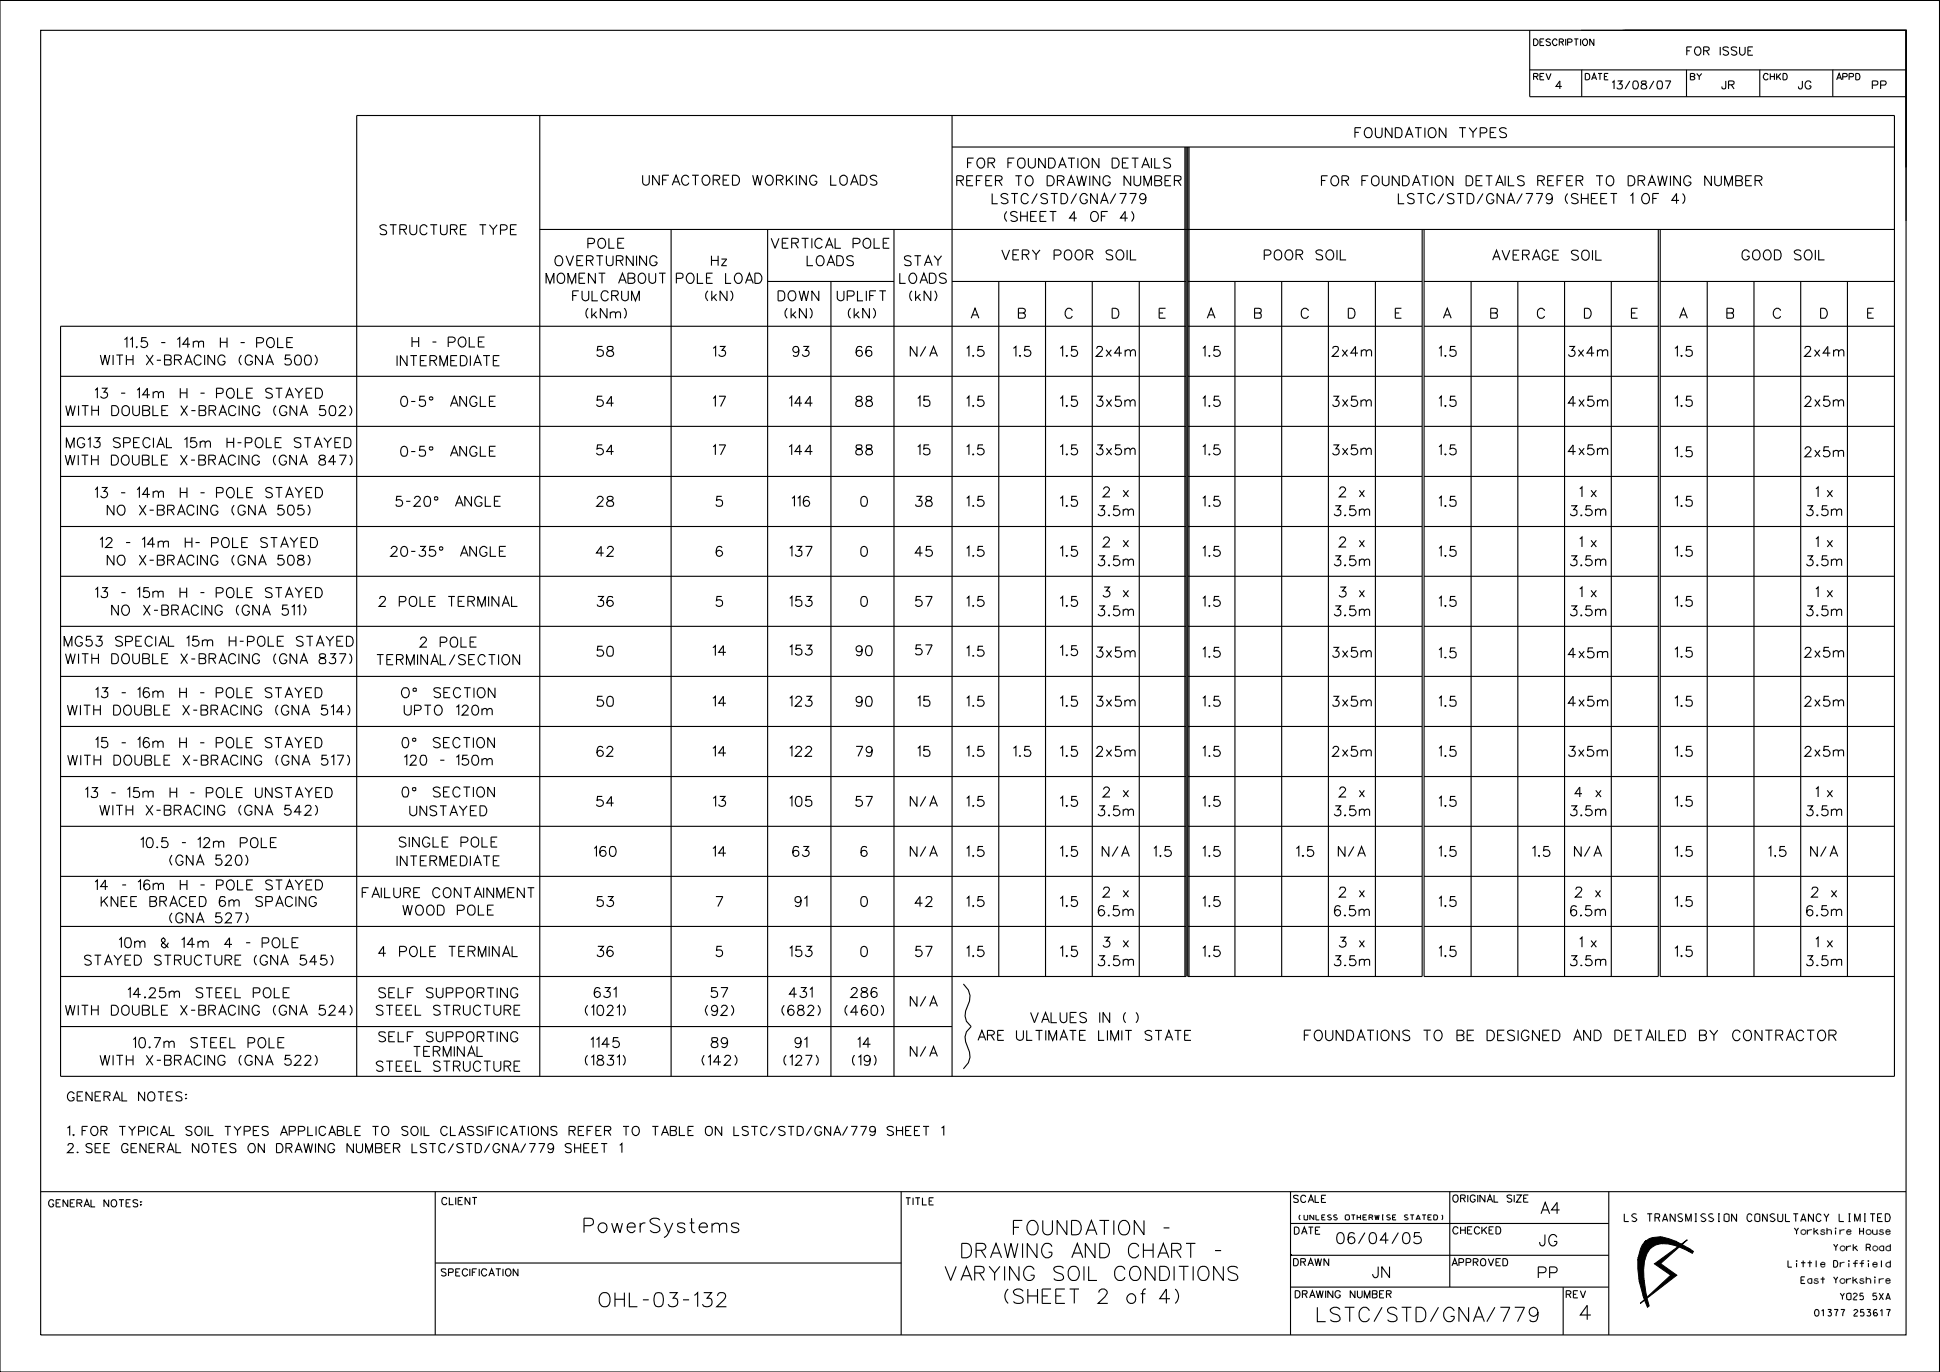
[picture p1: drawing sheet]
<svg xmlns="http://www.w3.org/2000/svg" width="297mm" height="210mm" viewBox="0 0 297 210" stroke-linecap="round" stroke-linejoin="round" font-family="sans-serif">
<g fill="none" stroke="#000" stroke-width=".17">
<path d="M0 .1h296.9v209.9h-296.9zM6.2 4.6h285.6v199.7h-285.6zM82.6 17.7v147M145.8 17.7v147M234.2 10.7h57.6M234.2 4.6v10.2h57.6M242.1 4.6h49.7v29.2M242.1 10.7v4.1M248.4 4.6h43.4v21v-21h-43M258.2 10.7v4.1M269.4 10.7v4.1M280.6 10.7v4.1"/>
<path d="M82.6 35.1h207.4M102.7 35.1v129.6M117.5 35.1v129.6M136.9 35.1v129.6M145.8 22.5h144.2M181.4 22.5v127M181.6 22.5v127h-172.3M181.7 22.5v127M181.9 22.5v127h35.8v-114.4M182 22.5v127M218 35.1v114.4h35.9v-114.4M254.2 35.1v114.4h35.8"/>
<path d="M9.3 57.6h172.3M117.5 43.1h19.4M127.2 43.1v121.6M145.8 43.1h35.8M152.9 43.1v106.4M160.1 43.1v106.4M167.2 43.1v106.4M174.4 43.1v106.4M181.6 49.9h-172.3v114.8h280.7v-147h-235.4v147M181.9 43.1h35.8M181.9 49.9h35.8M181.9 57.6h35.8"/>
<path d="M189.1 43.1v106.4M196.2 43.1v106.4M203.4 43.1v106.4M210.6 43.1v106.4M218 43.1h35.9M218 49.9h35.9M218 57.6h35.9M225.2 43.1v106.4M232.4 43.1v106.4M239.5 43.1v106.4M246.7 43.1v106.4M254.2 43.1h35.8"/>
<path d="M254.2 49.9h35.8M254.2 57.6h35.8M261.4 43.1v106.4M268.5 43.1v106.4M275.7 43.1v106.4M282.8 43.1v106.4M9.3 65.3h172.3M9.3 72.9h172.3M181.9 65.3h35.8M181.9 72.9h35.8M218 65.3h35.9M218 72.9h35.9"/>
<path d="M254.2 65.3h35.8M254.2 72.9h35.8M9.3 80.6h172.3M9.3 88.2h172.3M9.3 95.9h172.3M181.9 80.6h35.8M181.9 88.2h35.8M181.9 95.9h35.8M218 80.6h35.9M218 88.2h35.9M218 95.9h35.9M254.2 80.6h35.8"/>
<path d="M254.2 88.2h35.8M254.2 95.9h35.8M9.3 103.5h172.3M9.3 111.2h172.3M9.3 118.9h172.3M181.9 103.5h35.8M181.9 111.2h35.8M181.9 118.9h35.8M218 103.5h35.9M218 111.2h35.9M218 118.9h35.9M254.2 103.5h35.8"/>
<path d="M254.2 111.2h35.8M254.2 118.9h35.8M9.3 126.5h172.3M9.3 134.1h172.3M181.9 126.5h35.8M181.9 134.1h35.8M218 126.5h35.9M218 134.1h35.9M254.2 126.5h35.8M254.2 134.1h35.8M9.3 141.8h172.3M9.3 157.1h136.5"/>
<path d="M147.5 150.6l.8 .9 .2 .9-.1 .8-.6 1.6-.1 .7 .3 .8 .7 .8-.7 .8-.3 .8 .1 .8 .6 1.5 .1 .8-.2 .9-.8 .9M181.9 141.8h35.8M218 141.8h35.9M254.2 141.8h35.8M6.3 182.4h285.5M66.6 193.3h71.4M66.6 182.4v21.9M138 182.4v21.9M197.6 192.1h48.7M197.6 187.3h48.7M197.6 197h48.7M197.6 182.4v21.9"/>
<path d="M222 182.4v14.6M239.3 197v7.3M246.3 182.4v21.9"/>
</g>
<path d="M197.4 192h.3v.3h-.3z" fill-rule="evenodd" fill="#000"/>
<g fill="#000" stroke="#000" stroke-width=".15">
<path d="M250.9 195.7h.8v.3l-.7 .1z" fill-rule="evenodd"/>
<path d="M250.7 192.8l1.1 .3-.2 1.2 .1 1.4h-.8l-.2-1.5z" fill-rule="evenodd"/>
<path d="M251 196.1l.7-.1 .3 2.1-.5 .2z" fill-rule="evenodd"/>
<path d="M250.7 192.8l1.1 .3z" fill-rule="evenodd"/>
<path d="M250.8 192.5l1 .2v.4l-1.1-.3z" fill-rule="evenodd"/>
<path d="M251.6 198.6l.5-.2v.2l-.3 .3z" fill-rule="evenodd"/>
<path d="M251.8 199l.3-.3 .4 1.2-.3 .2z" fill-rule="evenodd"/>
<path d="M251.5 198.3l.5-.2 .1 .3-.5 .2z" fill-rule="evenodd"/>
<path d="M251.8 190.1l.8 1.1-.5 .7-.3 .8-1-.2 .4-1.4z" fill-rule="evenodd"/>
<path d="M251.8 190.1l.3-.2 .7 1.1-.2 .2z" fill-rule="evenodd"/>
<path d="M252 189.9a2.94 2.94 0 0 1 2.2-.6l.1 1.1-.9 .2-.6 .4z" fill-rule="evenodd"/>
<path d="M254.2 189.3h.3v1.1h-.2z" fill-rule="evenodd"/>
<path d="M254.5 189.3l2.1 .7-.1 .7-1.1-.3h-.9z" fill-rule="evenodd"/>
<path d="M256.6 190l.2 .1-.1 .6h-.2z" fill-rule="evenodd"/>
<path d="M256.8 190.1l.6 .3-.5 .4-.2-.1z" fill-rule="evenodd"/>
<path d="M257.1 190.9l.4-.4 .9 .5-.1 .4z" fill-rule="evenodd"/>
<path d="M258.4 191l.3 .2-.2 .3-.2-.1z" fill-rule="evenodd"/>
<path d="M253.3 193.4l5-3.6-4.1 3.6 2.5 1.8-5.6 4.3 4.7-4.3z" fill-rule="evenodd"/>
<path d="M258.7 191.2l.5 .3-.1 .3-.6-.3z" fill-rule="evenodd"/>
</g>
<g font-size="2.2">
<text x="89.4" y="188.6">PowerSystems</text>
<text x="155.1" y="189">FOUNDATION -</text>
<text x="144.7" y="196">VARYING SOIL CONDITIONS</text>
<text x="147.2" y="192.5">DRAWING AND CHART -</text>
<text x="91.7" y="200">OHL-03-132</text>
<text x="153.8" y="199.5">(SHEET 2 of 4)</text>
<text x="201.7" y="202.3">LSTC/STD/GNA/779</text>
<text x="242" y="202">4</text>
</g>
<g font-size="1.7">
<text x="235.9" y="185.8">A4</text>
<text x="204.7" y="190.4">06/04/05</text>
<text x="235.7" y="190.7">JG</text>
<text x="210.2" y="195.6">JN</text>
<text x="235.5" y="195.6">PP</text>
</g>
<text font-size="1.6" x="199.7" y="159.3">FOUNDATIONS TO BE DESIGNED AND DETAILED BY CONTRACTOR</text>
<g font-size="1.5">
<text x="207.4" y="21.1">FOUNDATION TYPES</text>
<text x="98.4" y="28.3">UNFACTORED WORKING LOADS</text>
<text x="146.5" y="28.4">REFER TO DRAWING NUMBER</text>
<text x="148.1" y="25.7">FOR FOUNDATION DETAILS</text>
<text x="202.3" y="28.4">FOR FOUNDATION DETAILS REFER TO DRAWING NUMBER</text>
<text x="58.2" y="35.9">STRUCTURE TYPE</text>
<text x="151.9" y="31.2">LSTC/STD/GNA/779</text>
<text x="153.7" y="33.9">(SHEET 4 OF 4)</text>
<text x="214.1" y="31.2">LSTC/STD/GNA/779 (SHEET 1 OF 4)</text>
<text x="85" y="40.7">OVERTURNING</text>
<text x="90" y="38">POLE</text>
<text x="108.9" y="40.7">Hz</text>
<text x="118.1" y="38">VERTICAL POLE</text>
<text x="123.6" y="40.7">LOADS</text>
<text x="138.5" y="40.7">STAY</text>
<text x="153.4" y="39.8">VERY POOR SOIL</text>
<text x="193.5" y="39.8">POOR SOIL</text>
<text x="228.5" y="39.8">AVERAGE SOIL</text>
<text x="266.7" y="39.8">GOOD SOIL</text>
<text x="83.6" y="43.4">MOMENT ABOUT</text>
<text x="87.7" y="46">FULCRUM</text>
<text x="103.6" y="43.4">POLE LOAD</text>
<text x="108" y="46">(kN)</text>
<text x="119.1" y="46">DOWN</text>
<text x="128.2" y="46">UPLIFT</text>
<text x="137.8" y="43.4">LOADS</text>
<text x="139.2" y="46">(kN)</text>
<text x="19.1" y="53.2">11.5 - 14m H - POLE</text>
<text x="63.1" y="53.1">H - POLE</text>
<text x="89.6" y="48.7">(kNm)</text>
<text x="120.1" y="48.7">(kN)</text>
<text x="129.8" y="48.7">(kN)</text>
<text x="148.7" y="48.7">A</text>
<text x="155.9" y="48.7">B</text>
<text x="163.1" y="48.7">C</text>
<text x="170.3" y="48.7">D</text>
<text x="177.5" y="48.7">E</text>
<text x="184.8" y="48.7">A</text>
<text x="192.1" y="48.7">B</text>
<text x="199.2" y="48.7">C</text>
<text x="206.4" y="48.7">D</text>
<text x="213.6" y="48.7">E</text>
<text x="221" y="48.7">A</text>
<text x="228.2" y="48.7">B</text>
<text x="235.4" y="48.7">C</text>
<text x="242.6" y="48.7">D</text>
<text x="249.8" y="48.7">E</text>
<text x="257.1" y="48.7">A</text>
<text x="264.4" y="48.7">B</text>
<text x="271.5" y="48.7">C</text>
<text x="278.7" y="48.7">D</text>
<text x="285.9" y="48.7">E</text>
<text x="15.4" y="55.9">WITH X-BRACING (GNA 500)</text>
<text x="60.8" y="56">INTERMEDIATE</text>
<text x="91.4" y="54.5">58</text>
<text x="109.2" y="54.5">13</text>
<text x="121.4" y="54.5">93</text>
<text x="131.1" y="54.5">66</text>
<text x="139.4" y="54.5">N/A</text>
<text x="148" y="54.5">1.5</text>
<text x="155.2" y="54.5">1.5</text>
<text x="162.3" y="54.5">1.5</text>
<text x="167.8" y="54.5">2x4m</text>
<text x="184.1" y="54.5">1.5</text>
<text x="204" y="54.5">2x4m</text>
<text x="220.3" y="54.5">1.5</text>
<text x="240.1" y="54.5">3x4m</text>
<text x="256.4" y="54.5">1.5</text>
<text x="276.3" y="54.5">2x4m</text>
<text x="10.1" y="63.6">WITH DOUBLE X-BRACING (GNA 502)</text>
<text x="14.6" y="61">13 - 14m H - POLE STAYED</text>
<text x="61.4" y="62.2">0-5^ ANGLE</text>
<text x="91.3" y="62.2">54</text>
<text x="109.2" y="62.2">17</text>
<text x="120.8" y="62.2">144</text>
<text x="131" y="62.2">88</text>
<text x="140.5" y="62.2">15</text>
<text x="148" y="62.2">1.5</text>
<text x="162.3" y="62.2">1.5</text>
<text x="167.9" y="62.2">3x5m</text>
<text x="184.1" y="62.2">1.5</text>
<text x="204" y="62.2">3x5m</text>
<text x="220.3" y="62.2">1.5</text>
<text x="240.1" y="62.2">4x5m</text>
<text x="256.4" y="62.2">1.5</text>
<text x="276.3" y="62.2">2x5m</text>
<text x="10" y="71.2">WITH DOUBLE X-BRACING (GNA 847)</text>
<text x="10.2" y="68.5">MG13 SPECIAL 15m H-POLE STAYED</text>
<text x="61.4" y="69.9">0-5^ ANGLE</text>
<text x="91.3" y="69.6">54</text>
<text x="109.2" y="69.6">17</text>
<text x="120.8" y="69.6">144</text>
<text x="131" y="69.6">88</text>
<text x="140.5" y="69.6">15</text>
<text x="148" y="69.6">1.5</text>
<text x="162.3" y="69.6">1.5</text>
<text x="167.9" y="69.6">3x5m</text>
<text x="184.1" y="69.6">1.5</text>
<text x="204" y="69.6">3x5m</text>
<text x="220.3" y="69.6">1.5</text>
<text x="240.1" y="69.6">4x5m</text>
<text x="256.4" y="69.9">1.5</text>
<text x="276.3" y="69.9">2x5m</text>
<text x="14.6" y="76.2">13 - 14m H - POLE STAYED</text>
<text x="60.6" y="77.5">5-20^ ANGLE</text>
<text x="91.4" y="77.5">28</text>
<text x="109.6" y="77.5">5</text>
<text x="121.3" y="77.5">116</text>
<text x="131.8" y="77.5">0</text>
<text x="140.2" y="77.5">38</text>
<text x="148" y="77.5">1.5</text>
<text x="162.3" y="77.5">1.5</text>
<text x="168.9" y="76.1">2 x</text>
<text x="184.1" y="77.5">1.5</text>
<text x="205" y="76.1">2 x</text>
<text x="220.3" y="77.5">1.5</text>
<text x="241.8" y="76.1">1 x</text>
<text x="256.4" y="77.5">1.5</text>
<text x="278" y="76.1">1 x</text>
<text x="15.3" y="83.8">12 - 14m H- POLE STAYED</text>
<text x="16.4" y="78.8">NO X-BRACING (GNA 505)</text>
<text x="168.1" y="78.9">3.5m</text>
<text x="168.9" y="83.7">2 x</text>
<text x="204.3" y="78.9">3.5m</text>
<text x="205" y="83.7">2 x</text>
<text x="240.4" y="78.9">3.5m</text>
<text x="241.8" y="83.7">1 x</text>
<text x="276.6" y="78.9">3.5m</text>
<text x="278" y="83.7">1 x</text>
<text x="16.4" y="86.5">NO X-BRACING (GNA 508)</text>
<text x="59.8" y="85.2">20-35^ ANGLE</text>
<text x="91.3" y="85.2">42</text>
<text x="109.6" y="85.2">6</text>
<text x="120.9" y="85.2">137</text>
<text x="131.8" y="85.2">0</text>
<text x="140.1" y="85.2">45</text>
<text x="148" y="85.2">1.5</text>
<text x="162.3" y="85.2">1.5</text>
<text x="168.1" y="86.6">3.5m</text>
<text x="184.1" y="85.2">1.5</text>
<text x="204.3" y="86.6">3.5m</text>
<text x="220.3" y="85.2">1.5</text>
<text x="240.4" y="86.6">3.5m</text>
<text x="256.4" y="85.2">1.5</text>
<text x="276.6" y="86.6">3.5m</text>
<text x="14.6" y="91.5">13 - 15m H - POLE STAYED</text>
<text x="17.1" y="94.2">NO X-BRACING (GNA 511)</text>
<text x="58.1" y="92.8">2 POLE TERMINAL</text>
<text x="91.4" y="92.8">36</text>
<text x="109.6" y="92.8">5</text>
<text x="120.9" y="92.8">153</text>
<text x="131.8" y="92.8">0</text>
<text x="140.1" y="92.8">57</text>
<text x="148" y="92.8">1.5</text>
<text x="162.3" y="92.8">1.5</text>
<text x="168.1" y="94.2">3.5m</text>
<text x="168.9" y="91.4">3 x</text>
<text x="184.1" y="92.8">1.5</text>
<text x="204.3" y="94.2">3.5m</text>
<text x="205" y="91.4">3 x</text>
<text x="220.3" y="92.8">1.5</text>
<text x="240.4" y="94.2">3.5m</text>
<text x="241.8" y="91.4">1 x</text>
<text x="256.4" y="92.8">1.5</text>
<text x="276.6" y="94.2">3.5m</text>
<text x="278" y="91.4">1 x</text>
<text x="9.8" y="98.9">MG53 SPECIAL 15m H-POLE STAYED</text>
<text x="10" y="101.6">WITH DOUBLE X-BRACING (GNA 837)</text>
<text x="57.7" y="101.7">TERMINAL/SECTION</text>
<text x="64.3" y="99.1">2 POLE</text>
<text x="91.4" y="100.5">50</text>
<text x="109.1" y="100.4">14</text>
<text x="120.9" y="100.3">153</text>
<text x="131.1" y="100.4">90</text>
<text x="140.1" y="100.3">57</text>
<text x="148" y="100.5">1.5</text>
<text x="162.3" y="100.4">1.5</text>
<text x="167.9" y="100.6">3x5m</text>
<text x="184.1" y="100.6">1.5</text>
<text x="204" y="100.6">3x5m</text>
<text x="220.3" y="100.7">1.5</text>
<text x="240.1" y="100.7">4x5m</text>
<text x="256.4" y="100.6">1.5</text>
<text x="276.3" y="100.6">2x5m</text>
<text x="14.6" y="106.8">13 - 16m H - POLE STAYED</text>
<text x="61.5" y="106.8">O^ SECTION</text>
<text x="10.3" y="109.5">WITH DOUBLE X-BRACING (GNA 514)</text>
<text x="61.9" y="109.5">UPTO 120m</text>
<text x="91.4" y="108.1">50</text>
<text x="109.1" y="108.1">14</text>
<text x="120.9" y="108.1">123</text>
<text x="131.1" y="108.1">90</text>
<text x="140.5" y="108.1">15</text>
<text x="148" y="108.1">1.5</text>
<text x="162.3" y="108.1">1.5</text>
<text x="167.9" y="108.1">3x5m</text>
<text x="184.1" y="108.1">1.5</text>
<text x="204" y="108.1">3x5m</text>
<text x="220.3" y="108.1">1.5</text>
<text x="240.1" y="108.1">4x5m</text>
<text x="256.4" y="108.1">1.5</text>
<text x="276.3" y="108.1">2x5m</text>
<text x="10.4" y="117.1">WITH DOUBLE X-BRACING (GNA 517)</text>
<text x="14.6" y="114.4">15 - 16m H - POLE STAYED</text>
<text x="61.6" y="114.4">0^ SECTION</text>
<text x="61.9" y="117.1">120 - 150m</text>
<text x="91.4" y="115.8">62</text>
<text x="109.1" y="115.8">14</text>
<text x="120.9" y="115.8">122</text>
<text x="131" y="115.8">79</text>
<text x="140.5" y="115.8">15</text>
<text x="148" y="115.8">1.5</text>
<text x="155.2" y="115.8">1.5</text>
<text x="162.3" y="115.8">1.5</text>
<text x="167.9" y="115.8">2x5m</text>
<text x="184.1" y="115.8">1.5</text>
<text x="204" y="115.8">2x5m</text>
<text x="220.3" y="115.8">1.5</text>
<text x="240.1" y="115.8">3x5m</text>
<text x="256.4" y="115.8">1.5</text>
<text x="276.3" y="115.8">2x5m</text>
<text x="13.1" y="122.1">13 - 15m H - POLE UNSTAYED</text>
<text x="15.3" y="124.8">WITH X-BRACING (GNA 542)</text>
<text x="61.6" y="122">0^ SECTION</text>
<text x="62.8" y="124.9">UNSTAYED</text>
<text x="91.3" y="123.4">54</text>
<text x="109.2" y="123.4">13</text>
<text x="120.9" y="123.4">105</text>
<text x="131" y="123.4">57</text>
<text x="139.4" y="123.4">N/A</text>
<text x="148" y="123.4">1.5</text>
<text x="162.3" y="123.4">1.5</text>
<text x="168.1" y="124.9">3.5m</text>
<text x="168.9" y="122">2 x</text>
<text x="184.1" y="123.4">1.5</text>
<text x="204.3" y="124.9">3.5m</text>
<text x="205" y="122">2 x</text>
<text x="220.3" y="123.4">1.5</text>
<text x="240.4" y="124.9">3.5m</text>
<text x="241.1" y="122">4 x</text>
<text x="256.4" y="123.4">1.5</text>
<text x="276.6" y="124.9">3.5m</text>
<text x="278" y="122">1 x</text>
<text x="21.6" y="129.7">10.5 - 12m POLE</text>
<text x="61.1" y="129.7">SINGLE POLE</text>
<text x="91" y="131.1">160</text>
<text x="109.1" y="131.1">14</text>
<text x="121.4" y="131.1">63</text>
<text x="131.8" y="131.1">6</text>
<text x="139.4" y="131.1">N/A</text>
<text x="148" y="131.1">1.5</text>
<text x="162.3" y="131.1">1.5</text>
<text x="168.7" y="131.1">N/A</text>
<text x="176.6" y="131.1">1.5</text>
<text x="184.1" y="131.1">1.5</text>
<text x="198.5" y="131.1">1.5</text>
<text x="204.9" y="131.1">N/A</text>
<text x="220.3" y="131.1">1.5</text>
<text x="234.6" y="131.1">1.5</text>
<text x="241" y="131.1">N/A</text>
<text x="256.4" y="131.1">1.5</text>
<text x="270.8" y="131.1">1.5</text>
<text x="277.2" y="131.1">N/A</text>
<text x="14.6" y="136.2">14 - 16m H - POLE STAYED</text>
<text x="26" y="132.4">(GNA 520)</text>
<text x="55.5" y="137.4">FAILURE CONTAINMENT</text>
<text x="60.8" y="132.5">INTERMEDIATE</text>
<text x="168.9" y="137.3">2 x</text>
<text x="205" y="137.3">2 x</text>
<text x="241.2" y="137.3">2 x</text>
<text x="277.3" y="137.3">2 x</text>
<text x="15.5" y="138.7">KNEE BRACED 6m SPACING</text>
<text x="25.9" y="141.3">(GNA 527)</text>
<text x="61.7" y="140.1">WOOD POLE</text>
<text x="91.4" y="138.7">53</text>
<text x="109.6" y="138.7">7</text>
<text x="121.7" y="138.7">91</text>
<text x="131.8" y="138.7">0</text>
<text x="140.1" y="138.7">42</text>
<text x="148" y="138.7">1.5</text>
<text x="162.3" y="138.7">1.5</text>
<text x="168.2" y="140.2">6.5m</text>
<text x="184.1" y="138.7">1.5</text>
<text x="204.3" y="140.2">6.5m</text>
<text x="220.3" y="138.7">1.5</text>
<text x="240.4" y="140.2">6.5m</text>
<text x="256.4" y="138.7">1.5</text>
<text x="276.6" y="140.2">6.5m</text>
<text x="12.9" y="147.7">STAYED STRUCTURE (GNA 545)</text>
<text x="18.2" y="145.1">10m &amp; 14m 4 - POLE</text>
<text x="58" y="146.4">4 POLE TERMINAL</text>
<text x="91.4" y="146.4">36</text>
<text x="109.6" y="146.4">5</text>
<text x="120.9" y="146.4">153</text>
<text x="131.8" y="146.4">0</text>
<text x="140.1" y="146.4">57</text>
<text x="148" y="146.4">1.5</text>
<text x="162.3" y="146.4">1.5</text>
<text x="168.1" y="147.8">3.5m</text>
<text x="168.9" y="145">3 x</text>
<text x="184.1" y="146.4">1.5</text>
<text x="204.3" y="147.8">3.5m</text>
<text x="205" y="145">3 x</text>
<text x="220.3" y="146.4">1.5</text>
<text x="240.4" y="147.8">3.5m</text>
<text x="241.8" y="145">1 x</text>
<text x="256.4" y="146.4">1.5</text>
<text x="276.6" y="147.8">3.5m</text>
<text x="278" y="145">1 x</text>
<text x="10" y="155.4">WITH DOUBLE X-BRACING (GNA 524)</text>
<text x="19.6" y="152.7">14.25m STEEL POLE</text>
<text x="57.6" y="155.4">STEEL STRUCTURE</text>
<text x="58" y="152.7">SELF SUPPORTING</text>
<text x="89.6" y="155.4">(1021)</text>
<text x="91" y="152.7">631</text>
<text x="107.9" y="155.4">(92)</text>
<text x="108.8" y="152.7">57</text>
<text x="119.7" y="155.4">(682)</text>
<text x="120.9" y="152.7">431</text>
<text x="129.3" y="155.4">(460)</text>
<text x="130.3" y="152.7">286</text>
<text x="139.4" y="154">N/A</text>
<text x="20.4" y="160.4">10.7m STEEL POLE</text>
<text x="58" y="159.4">SELF SUPPORTING</text>
<text x="63.3" y="161.7">TERMINAL</text>
<text x="90.5" y="160.3">1145</text>
<text x="108.9" y="160.3">89</text>
<text x="121.7" y="160.3">91</text>
<text x="131.3" y="160.3">14</text>
<text x="139.4" y="161.7">N/A</text>
<text x="149.7" y="159.2">ARE ULTIMATE LIMIT STATE</text>
<text x="157.8" y="156.5">VALUES IN ( )</text>
<text x="15.3" y="163">WITH X-BRACING (GNA 522)</text>
<text x="57.6" y="164">STEEL STRUCTURE</text>
<text x="89.6" y="163.1">(1831)</text>
<text x="107.4" y="163.1">(142)</text>
<text x="120" y="163.1">(127)</text>
<text x="130.4" y="163.1">(19)</text>
</g>
<g font-size="1.4">
<text x="10.3" y="168.5">GENERAL NOTES:</text>
<text x="10.3" y="173.8">1. FOR TYPICAL SOIL TYPES APPLICABLE TO SOIL CLASSIFICATIONS REFER TO TABLE ON LSTC/STD/GNA/779 SHEET 1</text>
<text x="10.3" y="176.4">2. SEE GENERAL NOTES ON DRAWING NUMBER LSTC/STD/GNA/779 SHEET 1</text>
</g>
<g font-size="1.3">
<text x="258.2" y="8.4">FOR ISSUE</text>
<text x="238.2" y="13.6">4</text>
<text x="246.8" y="13.6">13/08/07</text>
<text x="263.6" y="13.6">JR</text>
<text x="275.3" y="13.6">JG</text>
<text x="286.6" y="13.6">PP</text>
</g>
<text font-size="1.2" x="248.6" y="187">LS TRANSMISSION CONSULTANCY LIMITED</text>
<g font-size="1.1">
<text x="7.4" y="184.7">GENERAL NOTES:</text>
<text x="67.6" y="184.4">CLIENT</text>
<text x="138.7" y="184.4">TITLE</text>
<text x="198" y="184">SCALE</text>
<text x="222.4" y="184">ORIGINAL SIZE</text>
<text x="198.2" y="188.9">DATE</text>
<text x="222.4" y="188.9">CHECKED</text>
<text x="67.5" y="195.3">SPECIFICATION</text>
<text x="198" y="193.7">DRAWN</text>
<text x="222.3" y="193.8">APPROVED</text>
<text x="198.3" y="198.6">DRAWING NUMBER</text>
<text x="239.8" y="198.7">REV</text>
</g>
<g font-size="1">
<text x="234.8" y="7">DESCRIPTION</text>
<text x="234.8" y="12.2">REV</text>
<text x="242.7" y="12.2">DATE</text>
<text x="258.8" y="12.2">BY</text>
<text x="270" y="12.2">CHKD</text>
<text x="281.2" y="12.2">APPD</text>
<text x="274.7" y="189">Yorkshire House</text>
<text x="280.7" y="191.4">York Road</text>
<text x="273.7" y="193.9">Little Driffield</text>
<text x="275.7" y="196.4">East Yorkshire</text>
<text x="277.8" y="201.4">01377 253617</text>
<text x="281.7" y="198.9">YO25 5XA</text>
</g>
<text font-size=".8" x="198.7" y="186.7">(UNLESS OTHERWISE STATED)</text>
</svg>
